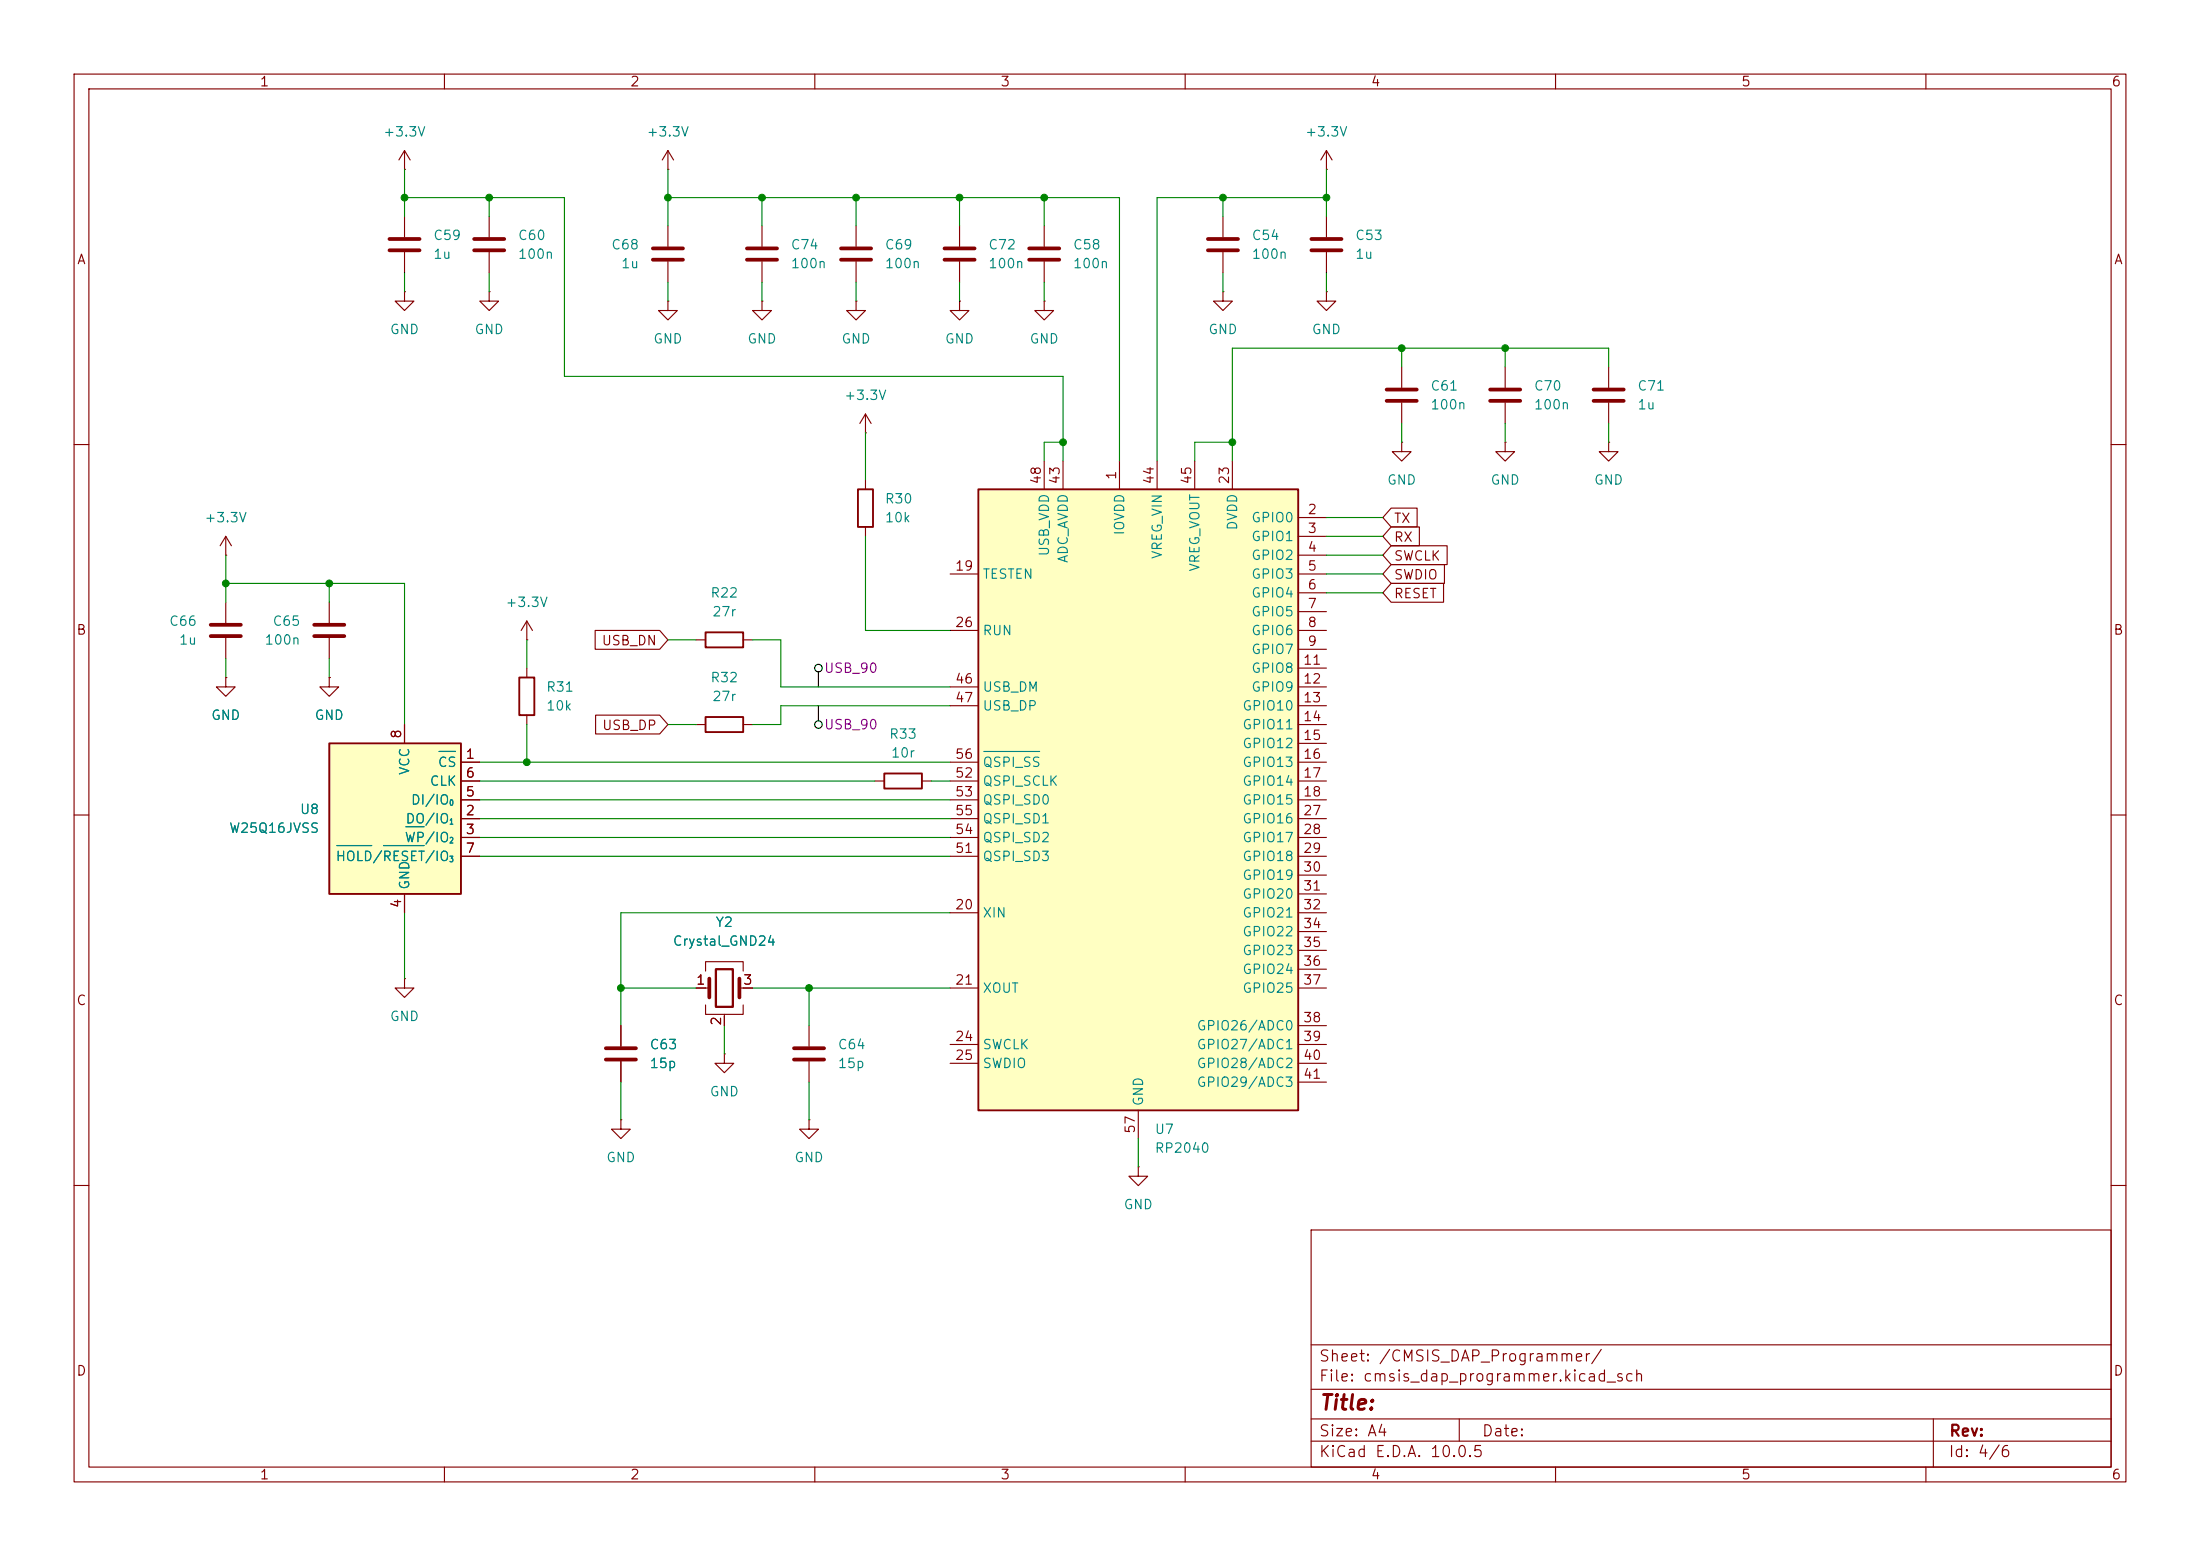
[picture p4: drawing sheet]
<svg xmlns="http://www.w3.org/2000/svg" width="297mm" height="210mm" viewBox="0 0 297 210" stroke-linecap="round" stroke-linejoin="round" font-family="sans-serif">
<g fill="none" stroke="#840000" stroke-width=".15">
<path d="M10 10h277v190h-277zM12 12h273v186h-273zM60 10v2M110 10v2M160 10v2M210 10v2M260 10v2M54.6 22.9h.1M54.6 20.3l-.8 1.3M54.6 20.3l.8 1.3M54.6 20.3v2.6M90.2 30.5v2.8"/>
<path d="M90.2 35.3v2.8M90.2 40.6v1.3h1.2l-1.2 1.3-1.3-1.3h1.3M90.2 40.6h.1M141 40.6v1.3h1.2l-1.2 1.3-1.3-1.3h1.3M141 40.6h.1M189.2 59.7v1.3h1.3l-1.3 1.2-1.2-1.2h1.2M189.2 59.7h.1M189.2 49.5v2.8M189.2 54.4v2.8M203.2 59.7v1.3h1.3l-1.3 1.2-1.3-1.2h1.3M203.2 59.7h.1M203.2 49.5v2.8"/>
<path d="M203.2 54.4v2.8M217.2 59.7v1.3h1.2l-1.2 1.2-1.3-1.2h1.3M217.2 59.7h.1M217.2 49.5v2.8M217.2 54.4v2.8M10 60h2M116.8 64.8v1.2M116.8 71.1v1.3M285 60h2M30.5 81.3v2.8M30.5 86.1v2.8M10 110h2"/>
<path d="M285 110h2M153.7 157.5v1.3h1.2l-1.2 1.2-1.3-1.2h1.3M153.7 157.5h.1M10 160h2M177 166h108v32h-108zM285 160h2M60 198v2M110 198v2M160 198v2M177 194.5h108M177 191.5h108M177 187.5h108"/>
<path d="M177 181.5h108M197 191.5v3M210 198v2M260 198v2M261 191.5v6.5"/>
</g>
<path d="M88.1 35.1h4.1M88.1 33.5h4.1M187.2 54.1h4.1M187.2 52.6h4.1M201.2 54.1h4M201.2 52.6h4M215.1 54.1h4.1M215.1 52.6h4.1M28.4 85.9h4.1M28.4 84.3h4.1" fill="none" stroke="#840000" stroke-width=".51"/>
<path d="M115.8 66h2.1v5.1h-2.1z" fill="none" stroke="#840000" stroke-width=".25"/>
<path d="M132.1 66h43.2v83.9h-43.2z" fill="#ffffc2"/>
<path d="M132.1 66h43.2v83.9h-43.2z" fill="none" stroke="#840000" stroke-width=".25"/>
<g fill="none" stroke="#840000" stroke-width=".15">
<path d="M54.6 39.4v1.2h1.3l-1.3 1.3-1.3-1.3h1.3M54.6 39.4h.1M54.6 29.2v2.8M54.6 34v2.8M66 39.4v1.2h1.3l-1.3 1.3-1.2-1.3h1.2M66 39.4h.1M66 29.2v2.8M66 34v2.8M90.2 22.9h.1M90.2 20.3l-.8 1.3M90.2 20.3l.7 1.3M90.2 20.3v2.6"/>
<path d="M102.9 30.5v2.8M102.9 35.3v2.8M115.6 30.5v2.8M115.6 35.3v2.8M129.5 30.5v2.8M129.5 35.3v2.8M179.1 29.2v2.8M179.1 34v2.8M102.9 40.6v1.3h1.2l-1.2 1.3-1.3-1.3h1.3M102.9 40.6h.1M115.6 40.6v1.3h1.2l-1.2 1.3-1.3-1.3h1.3M115.6 40.6h.1"/>
<path d="M116.8 58.4h.1M116.8 55.9l.8 1.3M116.8 55.9l-.7 1.3M116.8 55.9v2.5M129.5 40.6v1.3h1.3l-1.3 1.3-1.2-1.3h1.2M129.5 40.6h.1M128.3 77.5h3.8M141 62.2v3.8M143.5 62.2v3.8M151.1 62.2v3.8M156.2 62.2v3.8M161.3 62.2v3.8"/>
<path d="M166.4 62.2v3.8M175.3 69.9h3.8M175.3 72.4h3.8M175.3 74.9h3.8M175.3 77.5h3.8M30.5 91.4v1.3h-1.3l1.3 1.3 1.2-1.3h-1.2M30.5 91.4h.1M44.4 91.4v1.3h-1.2l1.2 1.3 1.3-1.3h-1.3M44.4 91.4h.1M44.4 81.3v2.8M44.4 86.1v2.8M128.3 85.1h3.8"/>
<path d="M128.3 92.7h3.8M128.3 95.3h3.8M175.3 80h3.8M175.3 82.6h3.8M175.3 85.1h3.8M175.3 87.6h3.8M175.3 90.2h3.8M175.3 92.7h3.8M175.3 95.3h3.8M175.3 97.8h3.8M128.3 102.9h3.8M128.3 105.4h3.8"/>
<path d="M128.3 108h3.8M128.3 110.5h3.8M128.3 113h3.8M128.3 115.6h3.8M175.3 100.3h3.8M175.3 102.9h3.8M175.3 105.4h3.8M175.3 108h3.8M175.3 110.5h3.8M175.3 113h3.8M175.3 115.6h3.8M175.3 118.1h3.8"/>
<path d="M54.6 132.1v1.3h-1.3l1.3 1.2 1.3-1.2h-1.3M54.6 132.1h.1M83.8 138.4v2.8M94 133.4h1.8M95.2 131.1v-1.3h5.1v1.3M95.2 135.6v1.3h5.1v-1.3M97.8 136.9v1.5M99.8 133.4h1.8M109.2 138.4v2.8M128.3 123.2h3.8M128.3 133.4h3.8M175.3 123.2h3.8"/>
<path d="M175.3 133.4h3.8M175.3 120.7h3.8M175.3 125.7h3.8M175.3 128.3h3.8M175.3 130.8h3.8M175.3 138.4h3.8M83.8 151.1v1.3h1.3l-1.3 1.3-1.3-1.3h1.3M83.8 151.1h.1M83.8 143.3v2.8M97.8 142.2v1.3h1.3l-1.3 1.3-1.3-1.3h1.3M97.8 142.2h.1M109.2 151.1v1.3h1.3l-1.3 1.3-1.3-1.3h1.3"/>
<path d="M109.2 151.1h.1M109.2 143.3v2.8M128.3 141h3.8M128.3 143.5h3.8M153.7 149.9v3.8M175.3 141h3.8M175.3 143.5h3.8M175.3 146.1h3.8"/>
</g>
<path d="M132.8 101.4h7.6" fill="none" stroke="#008484" stroke-width=".15"/>
<g fill="none" stroke="#840000" stroke-width=".51">
<path d="M52.6 33.8h4M52.6 32.3h4M64 33.8h4.1M64 32.3h4.1M100.8 35.1h4.1M100.8 33.5h4.1M113.5 35.1h4.1M113.5 33.5h4.1M127.5 35.1h4.1M127.5 33.5h4.1M177 33.8h4.1M177 32.3h4.1"/>
<path d="M42.4 85.9h4.1M42.4 84.3h4.1M95.8 132.1v2.5M99.8 132.1v2.5M81.8 141.5h4.1M81.8 143h4.1M107.2 141.5h4.1M107.2 143h4.1"/>
</g>
<path d="M96.6 130.8h2.3v5.1h-2.3z" fill="none" stroke="#840000" stroke-width=".3"/>
<path d="M44.4 100.3h17.8v20.4h-17.8z" fill="#ffffc2"/>
<path d="M70.1 91.4h2v5.1h-2zM95.2 96.8h5.1v2h-5.1zM95.2 85.3h5.1v2.1h-5.1zM44.4 100.3h17.8v20.4h-17.8zM119.4 104.4h5.1v2h-5.1z" fill="none" stroke="#840000" stroke-width=".25"/>
<g fill="none" stroke="#840000" stroke-width=".15">
<path d="M141 30.5v2.8M141 35.3v2.8M165.1 39.4v1.2h1.3l-1.3 1.3-1.3-1.3h1.3M165.1 39.4h.1M165.1 29.2v2.8M165.1 34v2.8M179.1 22.9h.1M179.1 39.4v1.2h1.2l-1.2 1.3-1.3-1.3h1.3M179.1 39.4h.1M179.1 20.3l-.8 1.3M179.1 20.3l.7 1.3M179.1 20.3v2.6"/>
<path d="M30.5 74.9h.1M30.5 72.4l.7 1.3M30.5 72.4l-.8 1.3M30.5 72.4v2.5M187.8 71.1h3.8v2.6h-3.8l-1.1-1.3zM187.8 73.7h7.6v2.5h-7.6l-1.1-1.3zM187.8 76.2h7.2v2.5h-7.2l-1.1-1.2zM187.8 78.7h7.1v2.6h-7.1l-1.1-1.3zM187.8 68.6h3.5v2.5h-3.5l-1.1-1.2zM30.5 91.4h.1M44.4 91.4h.1M54.6 97.8v2.5"/>
<path d="M71.1 86.4h.1M71.1 83.8l.8 1.3M71.1 83.8l-.7 1.3M71.1 83.8v2.6M71.1 90.2v1.2M71.1 96.5v1.3M80.3 85.1h8.8l1.1 1.3-1.1 1.2h-8.8zM80.4 96.5h8.7l1.1 1.3-1.1 1.3h-8.7zM94 97.8h1.2M94 86.4h1.2M100.3 97.8h1.3M100.3 86.4h1.3"/>
<path d="M62.2 102.9h2.6M62.2 110.5h2.6M62.2 113h2.6M62.2 108h2.6M62.2 105.4h2.6M62.2 115.6h2.6M118.1 105.4h1.3M124.5 105.4h1.2M54.6 120.7v2.5M83.8 138.4v2.8M94 133.4h1.2M97.8 137.2v1.2"/>
<path d="M100.3 133.4h1.3M83.8 143.3v2.8"/>
</g>
<path d="M45.5 114.1h4.7M51.8 114.1h5.5M54.8 111.6h2.5M59.3 101.4h2.2" fill="none" stroke="#008484" stroke-width=".15"/>
<path d="M138.9 35.1h4.1M138.9 33.5h4.1M163.1 33.8h4M163.1 32.3h4" fill="none" stroke="#840000" stroke-width=".51"/>
<g fill="none" stroke="#000" stroke-width=".15">
<path d="M110.5 90.7v2M110.5 95.3v2"/>
<circle cx="110.5" cy="90.2" r=".51"/>
<circle cx="110.5" cy="97.8" r=".51"/>
</g>
<g fill="none" stroke="#008400" stroke-width=".15">
<path d="M54.6 26.7h21.6v24.1h67.3v11.4M54.6 22.9v6.3M54.6 36.8v2.6M66 26.7v2.5M66 36.8v2.6M90.2 26.7h60.9v35.5M90.2 22.9v7.6M90.2 38.1v2.5M102.9 26.7v3.8M102.9 38.1v2.5M115.6 26.7v3.8M115.6 38.1v2.5"/>
<path d="M129.5 26.7v3.8M129.5 38.1v2.5M141 26.7v3.8M141 38.1v2.5M165.1 26.7v2.5M165.1 36.8v2.6M179.1 26.7h-22.9v35.5M179.1 22.9v6.3M179.1 36.8v2.6M116.8 58.4v6.4M143.5 59.7h-2.5v2.5M166.4 59.7h-5.1v2.5"/>
<path d="M189.2 47v2.5M189.2 57.2v2.5M203.2 47v2.5M203.2 57.2v2.5M217.2 49.5v-2.5h-50.8v15.2M217.2 57.2v2.5M30.5 74.9v6.4M30.5 78.7h24.1v19.1M44.4 78.7v2.6M116.8 72.4v12.7h11.5M179.1 69.9h7.6M179.1 72.4h7.6"/>
<path d="M179.1 74.9h7.6M179.1 77.5h7.6M30.5 88.9v2.5M44.4 88.9v2.5M71.1 86.4v3.8M71.1 97.8v5.1M90.2 86.4h3.8M90.2 97.8h3.8M101.6 86.4h3.8v6.3h22.9M128.3 95.3h-22.9v2.5h-3.8M179.1 80h7.6M64.8 102.9h63.5"/>
<path d="M64.8 113h63.5M64.8 115.6h63.5M64.8 110.5h63.5M64.8 108h63.5M64.8 105.4h53.3M125.7 105.4h2.6M54.6 123.2v8.9M83.8 133.4h10.2M97.8 138.4v3.8M101.6 133.4h26.7M109.2 133.4v5M128.3 123.2h-44.5v15.2"/>
<path d="M83.8 146.1v5M109.2 146.1v5M153.7 153.7v3.8"/>
</g>
<g fill="#008400" stroke="#008400" stroke-width=".14">
<circle cx="54.6" cy="26.7" r=".46"/>
<circle cx="66" cy="26.7" r=".46"/>
<circle cx="141" cy="26.7" r=".46"/>
<circle cx="129.5" cy="26.7" r=".46"/>
<circle cx="102.9" cy="26.7" r=".46"/>
<circle cx="90.2" cy="26.7" r=".46"/>
<circle cx="115.6" cy="26.7" r=".46"/>
<circle cx="179.1" cy="26.7" r=".46"/>
<circle cx="165.1" cy="26.7" r=".46"/>
<circle cx="143.5" cy="59.7" r=".46"/>
<circle cx="166.4" cy="59.7" r=".46"/>
<circle cx="44.4" cy="78.7" r=".46"/>
<circle cx="83.8" cy="133.4" r=".46"/>
<circle cx="30.5" cy="78.7" r=".46"/>
<circle cx="71.1" cy="102.9" r=".46"/>
<circle cx="109.2" cy="133.4" r=".46"/>
<circle cx="189.2" cy="47" r=".46"/>
<circle cx="203.2" cy="47" r=".46"/>
</g>
<text font-size="2" fill="#840000" x="178" y="190.8">Title:</text>
<g font-size="1.5" fill="#840000">
<text x="178" y="184.1">Sheet: /CMSIS_DAP_Programmer/</text>
<text x="178" y="186.8">File: cmsis_dap_programmer.kicad_sch</text>
<text x="178" y="197">KiCad E.D.A. 10.0.5</text>
<text x="178" y="194.2">Size: A4</text>
<text x="200" y="194.2">Date:</text>
<text x="263" y="197">Id: 4/6</text>
<text x="263" y="194.2">Rev:</text>
</g>
<g font-size="1.3" fill="#840000">
<text x="35" y="12">1</text>
<text x="85" y="12">2</text>
<text x="135" y="12">3</text>
<text x="185" y="12">4</text>
<text x="235" y="12">5</text>
<text x="285" y="12">6</text>
<text x="10.3" y="36">A</text>
<text x="285.3" y="36">A</text>
<text x="140.8" y="65.5" transform="rotate(-90 140.8 65.5)">48</text>
<text x="143.4" y="65.5" transform="rotate(-90 143.4 65.5)">43</text>
<text x="151" y="64.9" transform="rotate(-90 151 64.9)">1</text>
<text x="156.1" y="65.5" transform="rotate(-90 156.1 65.5)">44</text>
<text x="161.2" y="65.5" transform="rotate(-90 161.2 65.5)">45</text>
<text x="166.2" y="65.5" transform="rotate(-90 166.2 65.5)">23</text>
<text x="176.4" y="69.7">2</text>
<text x="188.1" y="70.9">TX</text>
<text x="128.8" y="77.3">19</text>
<text x="176.4" y="72.3">3</text>
<text x="176.4" y="74.8">4</text>
<text x="176.4" y="77.3">5</text>
<text x="188.1" y="73.4">RX</text>
<text x="188.1" y="76">SWCLK</text>
<text x="176.4" y="79.9">6</text>
<text x="176.4" y="82.4">7</text>
<text x="188.1" y="78.5">SWDIO</text>
<text x="188.1" y="81.1">RESET</text>
<text x="10.2" y="86">B</text>
<text x="81.1" y="87.4">USB_DN</text>
<text x="128.8" y="85">26</text>
<text x="176.4" y="85">8</text>
<text x="176.4" y="87.5">9</text>
<text x="285.2" y="86">B</text>
<text x="128.8" y="92.6">46</text>
<text x="128.8" y="95.1">47</text>
<text x="175.8" y="90">11</text>
<text x="175.8" y="92.6">12</text>
<text x="175.8" y="95.1">13</text>
<text x="54.5" y="99.8" transform="rotate(-90 54.5 99.8)">8</text>
<text x="81.2" y="98.8">USB_DP</text>
<text x="175.8" y="97.7">14</text>
<text x="175.8" y="100.2">15</text>
<text x="62.8" y="102.7">1</text>
<text x="62.8" y="107.8">5</text>
<text x="62.8" y="105.3">6</text>
<text x="128.8" y="105.3">52</text>
<text x="128.8" y="107.8">53</text>
<text x="128.8" y="102.7">56</text>
<text x="175.8" y="102.7">16</text>
<text x="175.8" y="105.3">17</text>
<text x="175.8" y="107.8">18</text>
<text x="62.8" y="110.4">2</text>
<text x="62.8" y="112.9">3</text>
<text x="128.8" y="112.9">54</text>
<text x="128.8" y="110.4">55</text>
<text x="175.8" y="110.4">27</text>
<text x="175.8" y="112.9">28</text>
<text x="62.8" y="115.4">7</text>
<text x="128.8" y="115.4">51</text>
<text x="175.8" y="115.4">29</text>
<text x="175.8" y="118">30</text>
<text x="54.5" y="122.7" transform="rotate(-90 54.5 122.7)">4</text>
<text x="128.8" y="123.1">20</text>
<text x="175.8" y="120.5">31</text>
<text x="175.8" y="123.1">32</text>
<text x="175.8" y="125.6">34</text>
<text x="175.8" y="128.1">35</text>
<text x="175.8" y="130.7">36</text>
<text x="10.2" y="136">C</text>
<text x="93.9" y="133.2">1</text>
<text x="100.2" y="133.2">3</text>
<text x="128.8" y="133.2">21</text>
<text x="175.8" y="133.2">37</text>
<text x="285.2" y="136">C</text>
<text x="97.7" y="138.5" transform="rotate(-90 97.7 138.5)">2</text>
<text x="128.8" y="140.8">24</text>
<text x="128.8" y="143.4">25</text>
<text x="175.8" y="138.3">38</text>
<text x="175.8" y="140.8">39</text>
<text x="175.8" y="143.4">40</text>
<text x="175.8" y="145.9">41</text>
<text x="153.5" y="153.1" transform="rotate(-90 153.5 153.1)">57</text>
<text x="10.2" y="186">D</text>
<text x="285.2" y="186">D</text>
<text x="35" y="200">1</text>
<text x="85" y="200">2</text>
<text x="135" y="200">3</text>
<text x="185" y="200">4</text>
<text x="235" y="200">5</text>
<text x="285" y="200">6</text>
</g>
<g font-size="1.3" fill="#008484">
<text x="51.6" y="18.7">+3.3V</text>
<text x="87.2" y="18.7">+3.3V</text>
<text x="176.1" y="18.7">+3.3V</text>
<text x="58.4" y="32.7">C59</text>
<text x="58.4" y="35.3">1u</text>
<text x="69.8" y="32.7">C60</text>
<text x="69.8" y="35.3">100n</text>
<text x="82.4" y="34">C68</text>
<text x="106.7" y="34">C74</text>
<text x="119.4" y="34">C69</text>
<text x="133.3" y="34">C72</text>
<text x="144.8" y="34">C58</text>
<text x="168.9" y="32.7">C54</text>
<text x="168.9" y="35.3">100n</text>
<text x="182.9" y="32.7">C53</text>
<text x="182.9" y="35.3">1u</text>
<text x="83.8" y="36.5">1u</text>
<text x="106.7" y="36.5">100n</text>
<text x="119.4" y="36.5">100n</text>
<text x="133.3" y="36.5">100n</text>
<text x="144.8" y="36.5">100n</text>
<text x="52.5" y="45.4">GND</text>
<text x="64" y="45.4">GND</text>
<text x="88.1" y="46.7">GND</text>
<text x="100.8" y="46.7">GND</text>
<text x="113.5" y="46.7">GND</text>
<text x="127.5" y="46.7">GND</text>
<text x="138.9" y="46.7">GND</text>
<text x="163" y="45.4">GND</text>
<text x="177" y="45.4">GND</text>
<text x="193" y="53">C61</text>
<text x="207" y="53">C70</text>
<text x="221" y="53">C71</text>
<text x="113.9" y="54.3">+3.3V</text>
<text x="193" y="55.6">100n</text>
<text x="207" y="55.6">100n</text>
<text x="221" y="55.6">1u</text>
<text x="187.2" y="65.7">GND</text>
<text x="201.1" y="65.7">GND</text>
<text x="215.1" y="65.7">GND</text>
<text x="27.5" y="70.8">+3.3V</text>
<text x="119.4" y="68.3">R30</text>
<text x="119.4" y="70.8">10k</text>
<text x="167.3" y="71.7" transform="rotate(-90 167.3 71.7)">DVDD</text>
<text x="168.8" y="70.8">GPIO0</text>
<text x="141.9" y="75.2" transform="rotate(-90 141.9 75.2)">USB_VDD</text>
<text x="144.5" y="76.1" transform="rotate(-90 144.5 76.1)">ADC_AVDD</text>
<text x="152.1" y="72.3" transform="rotate(-90 152.1 72.3)">IOVDD</text>
<text x="157.2" y="75.5" transform="rotate(-90 157.2 75.5)">VREG_VIN</text>
<text x="162.3" y="77.2" transform="rotate(-90 162.3 77.2)">VREG_VOUT</text>
<text x="168.8" y="73.4">GPIO1</text>
<text x="168.8" y="75.9">GPIO2</text>
<text x="68.2" y="82.2">+3.3V</text>
<text x="95.8" y="81">R22</text>
<text x="96.1" y="83.5">27r</text>
<text x="132.6" y="78.4">TESTEN</text>
<text x="168.8" y="78.4">GPIO3</text>
<text x="168.8" y="81">GPIO4</text>
<text x="168.8" y="83.5">GPIO5</text>
<text x="22.7" y="84.8">C66</text>
<text x="24.1" y="87.3">1u</text>
<text x="35.6" y="87.3">100n</text>
<text x="36.7" y="84.8">C65</text>
<text x="132.6" y="86.1">RUN</text>
<text x="168.8" y="86.1">GPIO6</text>
<text x="168.8" y="88.6">GPIO7</text>
<text x="73.6" y="93.7">R31</text>
<text x="95.8" y="92.4">R32</text>
<text x="96.1" y="94.9">27r</text>
<text x="132.6" y="93.7">USB_DM</text>
<text x="168.8" y="91.1">GPIO8</text>
<text x="168.8" y="93.7">GPIO9</text>
<text x="28.4" y="97.5">GND</text>
<text x="42.4" y="97.5">GND</text>
<text x="73.6" y="96.2">10k</text>
<text x="119.9" y="100">R33</text>
<text x="132.6" y="96.2">USB_DP</text>
<text x="167.6" y="96.2">GPIO10</text>
<text x="167.6" y="98.8">GPIO11</text>
<text x="167.6" y="101.3">GPIO12</text>
<text x="55.6" y="104.7" transform="rotate(-90 55.6 104.7)">VCC</text>
<text x="57.9" y="106.4">CLK</text>
<text x="59" y="103.8">CS</text>
<text x="120.2" y="102.6">10r</text>
<text x="132.6" y="106.4">QSPI_SCLK</text>
<text x="132.6" y="103.8">QSPI_SS</text>
<text x="167.6" y="103.8">GPIO13</text>
<text x="167.6" y="106.4">GPIO14</text>
<text x="30.8" y="112.7">W25Q16JVSS</text>
<text x="40.4" y="110.2">U8</text>
<text x="54.5" y="114">WP/IO</text>
<text x="54.7" y="111.5">DO/IO</text>
<text x="55.4" y="108.9">DI/IO</text>
<text x="132.6" y="108.9">QSPI_SD0</text>
<text x="132.6" y="114">QSPI_SD2</text>
<text x="132.6" y="111.5">QSPI_SD1</text>
<text x="167.6" y="108.9">GPIO15</text>
<text x="167.6" y="111.5">GPIO16</text>
<text x="167.6" y="114">GPIO17</text>
<text x="45.2" y="116.5">HOLD/RESET/IO</text>
<text x="132.6" y="116.5">QSPI_SD3</text>
<text x="167.6" y="116.5">GPIO18</text>
<text x="167.6" y="119.1">GPIO19</text>
<text x="55.6" y="120.2" transform="rotate(-90 55.6 120.2)">GND</text>
<text x="96.5" y="125.4">Y2</text>
<text x="132.6" y="124.2">XIN</text>
<text x="167.6" y="121.6">GPIO20</text>
<text x="167.6" y="124.2">GPIO21</text>
<text x="90.7" y="128">Crystal_GND24</text>
<text x="167.6" y="126.7">GPIO22</text>
<text x="167.6" y="129.2">GPIO23</text>
<text x="167.6" y="131.8">GPIO24</text>
<text x="132.6" y="134.3">XOUT</text>
<text x="167.6" y="134.3">GPIO25</text>
<text x="52.5" y="138.1">GND</text>
<text x="87.6" y="141.9">C63</text>
<text x="113" y="141.9">C64</text>
<text x="132.6" y="141.9">SWCLK</text>
<text x="161.5" y="139.4">GPIO26/ADC0</text>
<text x="161.5" y="141.9">GPIO27/ADC1</text>
<text x="87.6" y="144.5">15p</text>
<text x="95.7" y="148.3">GND</text>
<text x="113" y="144.5">15p</text>
<text x="132.6" y="144.5">SWDIO</text>
<text x="154.6" y="149.4" transform="rotate(-90 154.6 149.4)">GND</text>
<text x="161.5" y="144.5">GPIO28/ADC2</text>
<text x="161.5" y="147">GPIO29/ADC3</text>
<text x="155.8" y="153.4">U7</text>
<text x="155.8" y="155.9">RP2040</text>
<text x="81.8" y="157.2">GND</text>
<text x="107.2" y="157.2">GND</text>
<text x="151.6" y="163.5">GND</text>
</g>
<g font-size="1.3" fill="#840084">
<text x="111.2" y="91.1">USB_90</text>
<text x="111.2" y="98.8">USB_90</text>
</g>
<g font-size=".8" fill="#008484">
<text x="60.6" y="111.5">1</text>
<text x="60.6" y="108.9">0</text>
<text x="60.6" y="114">2</text>
<text x="60.6" y="116.5">3</text>
</g>
</svg>
